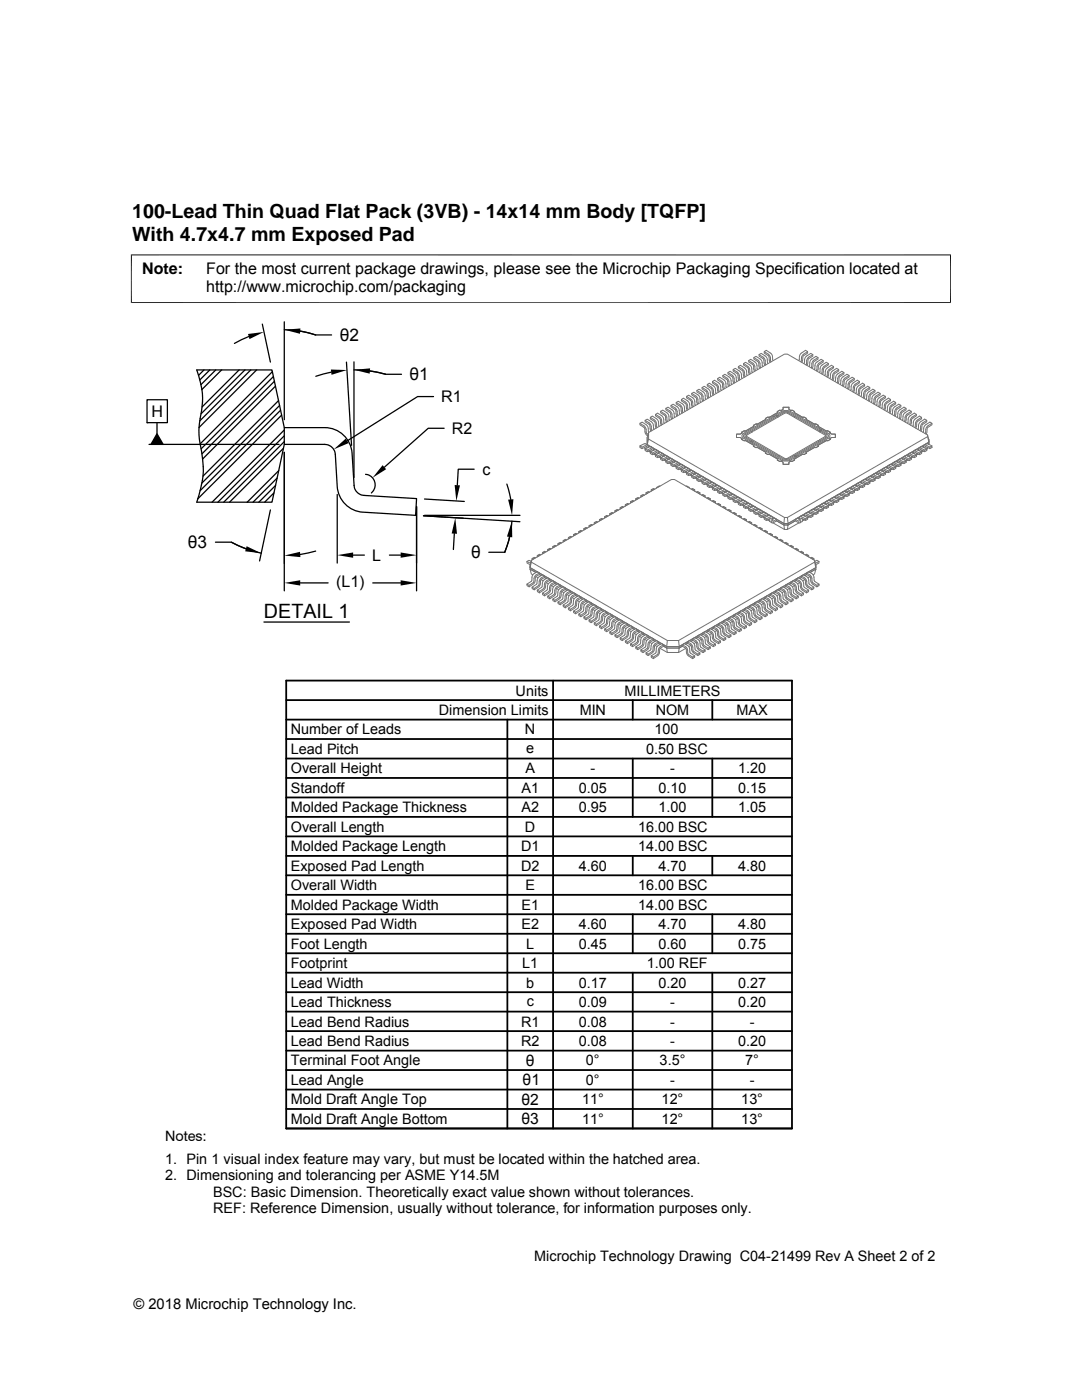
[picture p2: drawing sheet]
<svg xmlns="http://www.w3.org/2000/svg" width="216mm" height="279mm" viewBox="0 0 216 279" stroke-linecap="round" stroke-linejoin="round" font-family="sans-serif">
<g fill="none" stroke="#727272" stroke-width=".2">
<path d="M136 79.7l1.1 .8 .2 1.2M137 79.1l1 .8 .4 1.3M138 78.5l.9 .5M138.9 79l.4 .7 .1 .9M139.1 77.9l1 .8 .3 1.3M140.1 77.3l1.1 .8 .3 1.3M140.8 79.7l-.3-1.3-1-.7-.4 .2-.1 .3 1 .7 .2 1.2M141.1 76.7l1.1 .8 .3 1.3M141.9 79.1l-.2-.9-.3-.5-.9-.6-.4 .2v.3l.9 .7 .3 1.2M142.2 76.1l1 .8 .3 1.3M142.9 78.5l-.3-1.2-1.1-.8-.4 .2v.3l.9 .7 .3 1.2M143.2 75.5l.9 .6 .3 .4 .1 1.1"/>
<path d="M143.9 77.9l-.3-1.3-1-.7-.4 .2v.3l.9 .6 .2 1.3M144.2 74.9l1.1 .8 .3 1.3M145 77.3l-.3-1.3-1.1-.7-.4 .2v.3l.9 .6 .3 1.3M145.3 74.3l1 .8 .3 1.3M146 76.8l-.3-1.4-1-.7-.5 .2v.3l1 .8 .2 1.1M146.3 73.7l1 .8 .4 1.3M147 76.1l-.3-1.3-1-.7-.4 .2-.1 .3 1 .7 .2 1.2M147.3 73.2l1.1 .8 .3 1.2M148.1 75.5l-.2-.9-.3-.5-.9-.6-.4 .2v.3l.9 .7 .3 1.2M148.4 72.5l1 .8 .3 1.3M149.1 75l-.2-1.2-.2-.3-1-.6-.4 .3v.2l1 .7 .2 1.2M149.4 71.9l1.1 .8 .2 1.3"/>
<path d="M150.1 74.4l-.3-1.3-1-.8-.4 .2v.3l.9 .6 .2 1.3M150.4 71.4l1.1 .7 .3 1.3M151.2 73.8l-.2-1-.2-.4-1-.7-.4 .2v.3l.9 .7 .3 1.2M151.5 70.8l1 .7 .3 1.3M152.2 73.2l-.3-1.3-1-.8-.5 .3v.2l1 .7 .2 1.2M152.5 70.2l1 .7 .4 1.3M153.2 72.6l-.1-1.1-.2-.3-1-.7-.4 .3-.1 .3 1 .6 .2 1.2M154.3 72l-.3-1.3-1.1-.8-.4 .3v.3l.9 .6 .3 1.2M159.4 72l.3-1.3 1-.8 .4 .3 .1 .3-1 .6-.2 1.2M160.4 72.6l.2-1.1 .3-.4 .9-.6 .4 .3v.3l-.9 .6-.3 1.2M161.1 70.2l-1 .7-.3 1.3M161.5 73.2l.1-1 .3-.5 .9-.6 .4 .3v.2l-.9 .7-.2 1.2"/>
<path d="M162.2 70.8l-1.1 .7-.3 1.3M162.5 73.8l.1-1.1 .3-.3 .9-.7 .5 .2v.3l-1 .8v.7l-.2 .4M163.2 71.4l-1 .7-.3 1.3M163.5 74.4l.2-1.1 .2-.3 1-.7 .4 .2v.3l-.8 .6-.2 .2-.2 1.1M164.3 71.9l-1.1 .8-.3 1.3M164.5 75l.4-1.4 1-.7 .4 .3v.2l-.9 .7-.2 1.2M165.3 72.5l-1.1 .8-.3 1.3M165.6 75.5l.1-.9 .3-.5 .9-.6 .4 .2 .1 .3-1 .7-.2 1.2M166.3 73.2l-1 .7-.3 1.3M166.6 76.1l.2-.9 .3-.5 .9-.6 .4 .2v.3l-1 .7-.2 1.2M167.3 73.7l-1 .8-.3 1.3M167.7 76.8l.1-1 .3-.5 .9-.6 .4 .2v.3l-.9 .7-.2 1.2"/>
<path d="M168.4 74.3l-1.1 .8-.3 1.3M168.7 77.3l.1-1 .3-.4 .9-.6 .5 .2v.3l-.9 .7-.3 1.2M169.4 74.9l-1 .8-.3 1.3M169.7 77.9l.3-1.3 1.1-.7 .4 .2v.3l-1 .8-.2 1.1M170.5 75.5l-1.1 .8-.3 1.3M170.8 78.5l.3-1.3 1-.7 .4 .2v.3l-.9 .7-.2 1.2M171.5 76.1l-1.1 .8-.3 1.3M171.8 79.1l.2-1.1 .2-.3 .9-.6 .4 .2 .1 .3-1 .7-.2 1.2M172.5 76.7l-1 .8-.3 1.3M172.8 79.7l.2-.9 .3-.5 .9-.6 .4 .2v.3l-.9 .7-.3 1.2M173.5 77.3l-1 .8-.3 1.3M174.6 77.9l-1.1 .8-.3 1.3"/>
<path d="M175.6 78.5l-1 .8-.3 1.3M176.7 79.1l-1.1 .8-.3 1.3M177.7 79.7l-1.1 .8-.3 1.2M126.4 100l-.2-.1-.4 .2v.2M126.5 100l-.6 .2M126.9 99.5l.1 .1M127.1 99.6l-.3 .2M127.4 99.4l-.1-.1-.4 .2v.2M127.6 99.4l-.7 .3M127.7 89v.3l.4 .2 .8-.4 .2 .3M127.7 84.5l1 .7 .3 1.2 .3 .3M127.9 98.9l.1 .1"/>
<path d="M128.1 89.2l1.1-.4 .1 .5M128.2 99h-.2l-.1 .2M128.5 98.8l-.2-.1-.4 .2v.2M128.6 98.8l-.6 .2M128.7 89.3v.4M128.7 89.6v.3l.4 .2 .9-.4 .1 .3M128.7 83.9l1.1 .7 .3 1.3M128.9 98.3l.2 .1M129.1 87.3v1.5l27.3 15.7M129.2 89.8l1-.4 .2 .5M129.2 88.8l-.6-.3-.9 .5 .4 .2v.3M129.2 98.4h-.2l-.1 .2"/>
<path d="M129.3 89.2h.2M129.4 86.3v1.3l-.3 1.1v-1.4zM129.4 86.3l27.1-15.6h.6l28 16.1 .3 1M129.4 87.6l27.1 15.7M129.5 90l.3 .2v.3l.4 .2 .8-.4 .1 .3M129.5 86.3l-.3-1.3-1.1-.8-.4 .3v.3l.9 .5 .2 1.2 .4 .5M129.5 98.2l-.2-.1-.4 .2v.3M129.6 98.2l-.6 .2M129.7 89.1l.5 .2M129.7 89.9l-.4 .1M129.7 89.9l.1 .4M129.8 83.3l1 .7 .3 1.3"/>
<path d="M129.8 89.2l-1.1 .4 .5 .2-.1 .3M129.9 97.7l.2 .1M130.2 90.4l1-.4 .2 .1v.4M130.2 89.3h.1M130.3 97.9h-.3l-.1 .1M130.4 89.7l.1 .1M130.5 90.6l.3 .2M130.5 85.7l-.1-.9-.4-.6-.8-.5-.5 .2v.3l.9 .6 .3 1.2M130.5 97.6l-.1-.1-.5 .2 .1 .3M130.7 97.6l-.7 .3M130.7 89.7l.5 .2M130.7 90.4l.1 .5"/>
<path d="M130.7 90.5l-.4 .2M130.8 90.8v.3l.4 .2 .9-.4 .1 .3M130.8 82.7l1 .7 .4 1.3M131.2 91l1-.4 .2 .1 .1 .4M131.3 90l-.6-.3-.9 .5 .4 .2v.3M131.3 97.2l-.3 .2M131.4 90.3l.1 .1M131.5 91.2l.3 .2M131.5 85.1l-.3-1.3-1-.8-.4 .3v.3l.9 .6 .2 1.3M131.7 97l-.6 .3M131.7 90.3l.5 .2M131.8 91.1l-.4 .1"/>
<path d="M131.8 91v.5M131.8 91.4v.3l.4 .2 .9-.4h.1v.3M131.8 82.1l.9 .6 .3 .3 .2 1.1M132.2 90.5v.1M132.2 91.6l1.1-.4 .1 .1 .1 .4M132.3 90.6l-.5-.3-1 .5 .4 .2v.3M132.4 91h.2M132.5 91.8l.4 .2v.3l.4 .2 .8-.4 .2 .3M132.6 84.5l-.3-1.3-1.1-.8-.4 .3v.3l.9 .6 .3 1.2M132.8 90.9l.4 .2M132.8 91.6l.1 .5M132.8 91.7l-.4 .1"/>
<path d="M132.9 81.5l1 .7 .3 1.3M133.3 91.1h.1M133.3 92.2l1-.4 .2 .5M133.3 91.2l-.5-.3-1 .5 .4 .2v.3M133.5 91.5l.1 .1M133.6 92.4l.3 .2v.3l.4 .2 .8-.4 .2 .3M133.6 83.9l-.2-1-.2-.4-1-.6-.4 .2v.3l.9 .6 .3 1.2M133.8 91.5l.5 .2M133.8 92.2l.1 .5M133.9 92.3l-.5 .1M133.9 80.9l1 .8 .4 1.3M134.3 91.7h.1"/>
<path d="M134.3 92.8l1.1-.5 .2 .6M134.4 91.8l-.6-.3-.9 .5 .4 .2v.3M134.5 92.1l.1 .1M134.6 93l.3 .2M134.6 83.3l-.3-1.3-1-.7-.4 .2v.3l.9 .8 .2 1.1M134.9 92.1l.4 .2M134.9 92.8v.5M134.9 92.9l-.4 .1M134.9 93.2v.3l.4 .2 .9-.4 .1 .3M134.9 80.3l1.1 .7 .3 1.3M135.3 93.4l1.1-.5 .2 .6M135.4 92.4l-.6-.3-.9 .5 .4 .2v.3"/>
<path d="M135.6 92.7l.1 .1M135.7 93.6l.2 .2M135.7 82.7l-.3-1.3-1.1-.7-.4 .2v.3l.9 .7 .3 1.2M135.9 92.7l.5 .2M135.9 93.5l-.4 .1M135.9 93.4l.1 .5M136 93.8v.3l.4 .2 .8-.4 .2 .3M136 92.7l-1.1 .5 .4 .2v.3M136.4 94l1-.5 .2 .2v.3M136.4 92.9h.1M136.6 93.3l.1 .1M136.7 94.2l.3 .2"/>
<path d="M136.7 82.1l-.1-.9-.4-.6-.9-.5-.4 .2v.3l.9 .6 .3 1.3M136.9 97l.6 .3M136.9 93.3l.5 .2M136.9 94l.1 .5M136.9 94.1l-.4 .1M137 94.4v.3l.4 .2 .8-.4h.2v.3M137.3 97.2l.3 .2M137.4 94.6l1.1-.5 .2 .5M137.5 93.6l-.6-.3-.9 .5 .4 .2v.3M137.6 93.9l.1 .1M137.7 94.8l.3 .2M137.7 81.5l-.2-1.1-.2-.3-.9-.6-.4 .2v.3l.9 .6 .2 1.3"/>
<path d="M137.9 97.6l.6 .3M137.9 93.9l.5 .2M138 94.7l-.4 .1M138 94.6v.5M138 95v.3l.4 .2 .9-.4h.1v.3M138 97.6l.2-.1 .4 .2-.1 .1M138.3 97.9h.2l.1 .1M138.4 94.1h.1M138.5 95.2l1-.5 .2 .6M138.5 94.2l-.5-.3-1 .5 .4 .2v.3M138.6 95.4l.4-.1 .1 .4M138.6 97.7v.3"/>
<path d="M138.6 94.5l.2 .1M138.7 95.4l.3 .2M138.8 80.9l-.3-1.3-1.1-.7-.4 .2v.3l.9 .6 .3 1.3M138.9 98.2l.7 .2M139 94.5l.4 .2M139.1 95.5l-.1 .4 .5 .2 .8-.4 .2 .3M139.1 98.2l.1-.1 .5 .2-.2 .1M139.3 98.4h.3l.1 .2M139.5 94.7h.1M139.5 95.8l1-.5 .2 .5M139.6 94.8l-.6-.3-1 .5 .5 .2-.1 .3M139.7 98.3l-.1 .3"/>
<path d="M139.7 95.1l.1 .1M139.8 96l.3 .2M139.8 80.3l-.3-1.3-1-.7-.5 .2v.3l.9 .7 .3 1.2M140 98.8l.6 .2M140 95.1l.5 .2M140 95.9l-.4 .1M140 95.8l.1 .4M140.1 96.2v.3l.4 .2 .9-.4 .1 .3M140.1 98.8l.2-.1 .4 .2-.2 .1M140.4 99h.2l.1 .2M140.5 95.3h.1M140.5 96.4l1.1-.5 .2 .5"/>
<path d="M140.6 95.4l-.6-.3-.9 .4 .4 .3v.3M140.7 98.9v.2M140.7 95.7l.1 .1M140.8 96.6l.3 .2M141 99.4l.6 .3M141.1 95.7l.4 .2M141.1 96.4v.4M141.1 96.5l-.4 .1M141.1 96.8v.2l.4 .3 .9-.4 .1 .3M141.1 99.4l.2-.1 .4 .2-.1 .1M141.2 95.7l-1.1 .5 .4 .2v.3M141.4 99.6l.3 .2"/>
<path d="M141.5 97l1.1-.5 .2 .2v.3M141.7 97.2l.4-.2 .1 .5M141.7 99.5v.2M141.8 96.3l.1 .1M141.8 97.2l.3 .2M142 100l.7 .2M142.1 96.3l.5 .2M142.2 97.3v.4l.4 .2 .8-.4 .2 .3M142.2 100l.1-.1 .4 .2-.1 .1M142.6 96.5h.1M142.6 97.6l1-.5 .2 .1v.4M142.6 96.6l-.5-.3-1 .5 .4 .2v.3"/>
<path d="M142.7 97.8l.5-.2v.4M142.8 96.9l.1 .1M142.9 97.8l.3 .2M143.1 96.9l.5 .2M143.2 97.9v.4l.4 .2 .8-.4h.2v.3M143.6 97.1h.1M143.6 98.2l1.1-.5 .1 .1v.4M143.7 97.2l-.5-.3-1 .4 .4 .3v.3M143.8 97.5l.1 .1M143.9 98.4l.3 .2M144.1 97.5l.5 .2M144.2 98.2v.4"/>
<path d="M144.2 98.2l-.4 .2M144.2 98.5v.3l.4 .3 .9-.4 .1 .3M144.7 98.8l1-.5 .2 .5M144.7 97.7l-.5-.2-1 .4 .4 .3v.3M144.8 98.1l.2 .1M144.9 99l.4 .1-.1 .3 .5 .3 .8-.4 .2 .2M145.2 98.1l.5 .2M145.2 98.8l.1 .4M145.2 98.8l-.4 .2M145.7 99.4l1-.5 .2 .5M145.8 98.3l-.6-.2-1 .4 .5 .3-.1 .3M145.8 99.6l.4-.2 .1 .4"/>
<path d="M145.9 98.7l.1 .1M146 99.6l.3 .1M146.2 98.7l.5 .2M146.3 99.7v.3l.4 .3 .9-.5 .1 .3M146.7 100l1.1-.5 .2 .5M146.7 98.9h.1M146.8 98.9l-.6-.2-.9 .4 .4 .3v.3M146.9 99.3l.1 .1M147.3 99.3l.4 .2M147.3 100v.4M147.4 99.3l-1.1 .4 .4 .3v.3M147.7 99.5h.1"/>
<path d="M148 99.9h.1M148.3 99.9l.5 .2M150 87.9l.2 .1-.4 .3M150 86l.2 .2-1.2 .6v.3l6.2 3.6-.2 .1-4.8-2.8M150.1 86.2l-.1-.2-1.2 .7a.29 .29 0 0 0-.2 .3 .29 .29 0 0 0 .2 .2l1.2 .7M150.1 88.4l.1-.1 6.1 3.5h1.1l1.2-.7M150.2 85.9l4.8-2.8 .2 .1v-.2l1.2-.7h.8l1.2 .7-.2 .1-1.1-.6-.5-.1-6.2 3.6zM150.2 88.3l-.2 .1 6.1 3.5 .7 .1 .7-.1 1.5-.8-.4-.3-.2 .1M150.4 84.9v.2M152.8 83.6v.1M152.8 83.7l-1.6 .9h-.3l-.5 .3M154.4 83l.2 .1-6.2 3.7v.4l1.4 .8"/>
<path d="M154.5 83.2l-.1-.2-6 3.5a.54 .54 0 0 0-.4 .5 .54 .54 0 0 0 .4 .5l1.4 .8v-.3l.2-.1M155 82.9l1.3-.7 .8-.1 6.4 3.6 .2-.1-6.2-3.6-.7-.1-.7 .1-1.5 .9 .2 .1M155.2 82.2v.1M155.2 82.2l.4-.3h.3l.4-.2v-.4h1.1v.4l.4 .2h.3l.5 .2-.1 .2 1.6 1 .3-.1 .6 .3-.1 .2 1.6 .9h.3l.5 .3v.2l1.6 .9h.3l.5 .3-.1 .1 .3 .2h.8v.7h-.8l-.3 .2 .1 .2-.5 .3-.3-.1-1.6 1v.1l-.5 .3h-.2l-1.7 .9 .1 .2-.6 .3h-.3l-1.6 .9 .1 .2-.5 .3-.3-.1-.4 .2v.5h-1.1v-.5l-.4-.2-.3 .1-.5-.3 .1-.2-1.7-.9h-.3l-.5-.3 .1-.1-1.6-1h-.3l-.6-.3 .1-.1-1.6-1-.3 .1-.5-.3 .1-.2-.4-.2h-.7v-.7h.7l.4-.2-.1-.1 .5-.3h.3l1.6-.9M155.2 82.3l-2.4 1.3M155.2 83l-.2-.1-.2 .1 .2 .1M158.4 90.9l-1.4 .8-.6-.1-1.2-.7 .2-.1-.1 .2M158.4 90.9l.2 .2M158.5 83.3l.1-.2-.2 .1 6.3 3.6v.3l-1.2 .7 .2 .1 1.1-.7a.29 .29 0 0 0 .2-.2 .29 .29 0 0 0-.2-.3l-1.1-.7M158.6 83.1l4.9 2.8v.3l.2-.2M158.6 91.1l.2 .1v-.3l.1 .2M163.3 87.9l.2 .1-4.9 2.8"/>
<path d="M163.4 88.1l-.1-.2-6.2 3.6h-.5l-1.2-.7M163.5 85.9l.2-.1 .2 .1-.2 .1M163.7 85.8l.2-.1-.2 .2M163.9 85.7l1.3 .8a.54 .54 0 0 1 .4 .5 .54 .54 0 0 1-.4 .5l-5.9 3.4-.3-.1 6-3.4a.4 .4 0 0 0 .3-.4 .4 .4 0 0 0-.3-.4l-1.1-.7M165.4 99.9l-.5 .2M165.7 99.9h-.1M165.8 99.5l.7-.2 .8 .4 .4-.1M166.4 100l-.1 .4M166.4 99.3l-.5 .2M166.7 99.4l.2-.5 1.1 .5 .4-.3v.3l-.4 .3-.9-.4-.1 .2M166.8 99.3l-.2 .1M166.9 98.9l.6-.2 .9 .4"/>
<path d="M166.9 100l.1 .3M167 98.9h.1M167.4 98.7l-.4 .2M167.8 98.7l-.1 .1M167.8 98.8l.2-.5 1 .5 .4-.3v.3l-.4 .3-.8-.4-.2 .3M167.8 99.6l-.4-.2v.4M167.9 98.3l.5-.2 1 .4M168 98.3h.1M168 99.4v.3M168.4 98.8l.4 .2M168.4 98.8v.4M168.5 98.1l-.5 .2"/>
<path d="M168.7 99l-.3 .1M168.8 98.1l-.1 .1M168.8 98.2v-.4l.2-.1 1 .5 .5-.3v.4l-.4 .2-.9-.4-.1 .3M168.9 97.7l.6-.2 1 .4M169 98.8v.3M169 97.7h.1M169.5 98.2l-.1 .4M169.5 98.2l.4 .2M169.5 97.5l-.5 .2M169.7 98.4l-.2 .2M169.8 97.5l-.1 .1M169.8 97.6l.1-.4 .2-.1 1 .5 .4-.3v.4l-.4 .2-.9-.4-.1 .3"/>
<path d="M170 97.2l.5-.3 1 .4M170 98.2l.1 .3M170.1 97.1h.1M170.5 96.9l-.4 .2M170.8 97.8l-.3 .2M170.9 96.9l-.1 .1M170.9 97l.2-.5 1 .5 .4-.2v.2l-.4 .3-.8-.4-.2 .3M170.9 97.8l-.4-.2v.4M171 96.6l.6-.3 .9 .5M171.1 97.6v.3M171.1 96.5h.1M171.6 96.3l-.5 .2"/>
<path d="M171.8 97.2l-.3 .2M171.9 96.4l.2-.5 1 .5 .4-.2 .1 .3-.4 .2-.9-.4-.1 .3M171.9 96.3l-.1 .1M171.9 97.2l-.4-.2v.5M172 95.9l.7-.2 .8 .5M172.1 97v.3M172.6 96.5l.4 .1M172.6 96.4l-.1 .4M172.6 95.7l-.5 .2M172.8 96.6l-.2 .2M172.9 95.8l.2-.5 1.1 .5 .4-.3v.4l-.4 .2-.9-.4-.1 .3M173 95.7l-.2 .1"/>
<path d="M173.1 95.4l.6-.3 .9 .4M173.1 96.4l.1 .3M173.2 95.3h.1M173.6 95.8v.4M173.6 95.9l.4 .1M173.7 95.1l-.5 .2M173.8 80.3l.4-1.3 1-.7 .4 .2v.3l-.9 .7-.2 1.2M173.9 96l-.3 .2M174 95.1l-.1 .1M174 95.3l.2-.6 1 .5 .4-.2v.3l-.4 .2-.8-.4-.2 .3M174.1 94.8l.5-.3 1 .5M174.2 94.7h.1"/>
<path d="M174.2 95.8v.3M174.7 94.5l-.5 .2M174.9 80.9l.1-1 .3-.4 .9-.6 .5 .2v.3l-.8 .5-.2 .3-.2 1.1M174.9 95.4l-.3 .2M175 94.6l.2-.5 1 .5 .5-.2v.3l-.4 .2-.9-.4-.1 .3M175 94.5l-.1 .1M175 95.4l-.4-.1v.4M175.1 94.2l.6-.3 1 .5M175.2 95.2v.3M175.7 94.9l-.1 .2M175.7 94.6v.3M175.7 94.7l.4 .1"/>
<path d="M175.7 93.9l-.5 .2M175.9 81.5l.3-1.3 1.1-.7 .4 .2v.3l-.9 .6-.3 1.3M175.9 94.8l-.3 .2M176 93.9l-.1 .1M176 94l.1-.3 .2-.2 1 .5 .4-.2v.3l-.4 .2-.9-.4-.1 .3M176.2 93.6l.5-.3 1 .5M176.2 94.6l.1 .3M176.3 93.5h.1M176.7 94.1l.4 .1M176.7 94v.5M176.7 93.3l-.4 .2M177 82.1l.1-.9 .3-.6 .9-.5 .4 .2v.3l-.9 .6-.3 1.3"/>
<path d="M177 94.2l-.3 .2M177.1 93.5l.2-.6 1 .5 .4-.2v.3l-.4 .2-.8-.4-.2 .3M177.1 93.3l-.1 .1M177.2 93l.6-.3 .9 .5M177.3 94v.3M177.7 93.4v.5M177.7 93.5l.4 .1M177.8 92.7l-.5 .2M178 82.7l.1-.9 .3-.5 .9-.6 .4 .2 .1 .3-1 .7-.2 1.2M178 93.6l-.3 .2M178.1 92.9l.2-.5 1 .4 .4-.2 .1 .3-.5 .2-.9-.4v.3M178.1 92.7l-.1 .1"/>
<path d="M178.2 92.4l.7-.3 .8 .5M178.3 93.4v.3M178.7 80.3l-1 .7-.3 1.3M178.8 92.9l.4 .1M178.8 92.8l-.1 .5M178.8 92.1l-.5 .2M179 83.3l.3-1.3 1.1-.7 .4 .2v.3l-.9 .6-.3 1.3M179 93l-.2 .2M179.1 92.3l.2-.5 1.1 .4 .4-.2v.3l-.4 .2-.9-.4-.1 .3M179.1 92.1l-.1 .1M179.3 91.8l.6-.3 .9 .5M179.3 92.8v.3"/>
<path d="M179.7 80.9l-1 .7-.3 1.4M179.8 92.2l-.1 .5M179.8 92.3l.4 .1M179.8 91.5l-.4 .2M180 83.9l.2-1 .2-.4 1-.6 .4 .2v.3l-.9 .7-.2 1.1M180.1 92.4l-.3 .2M180.2 91.5l-.1 .1M180.2 91.7v-.4l.2-.1 1 .4 .4-.2v.3l-.4 .2-.8-.4-.2 .3M180.3 91.2l.5-.3 1 .5 .3-.2M180.4 91.1h.1M180.4 92.2v.3M180.8 81.5l-1.1 .7-.3 1.3"/>
<path d="M180.8 91.7l.5 .1M180.8 91.6v.5M180.9 90.9l-.5 .2M181.1 84.5l.3-1.3 1-.8 .5 .3v.3l-.9 .6-.3 1.2M181.1 91.8l-.3 .2M181.2 91.1l.1-.4 .2-.1 .9 .4 .5-.2v.3l-.4 .2-.9-.4-.1 .3M181.2 91h-.1M181.3 90.6l.6-.3 1 .5 .3-.2M181.4 91.6v.3M181.4 90.5h.1M181.8 82.1l-1 .7-.3 1.3M181.9 91.1l.4 .1"/>
<path d="M181.9 91l-.1 .5M181.9 90.3l-.5 .3M182.1 85.1l.3-1.3 1.1-.8 .4 .3v.3l-.9 .6-.3 1.2M182.2 90.3l-.1 .1M182.2 90.5l.2-.5 1.1 .4 .4-.2v.3l-.4 .2-.9-.4-.1 .3M182.4 90l.5-.3 1 .5M182.4 91l.1 .3M182.9 82.7l-1.1 .8-.3 1.2M182.9 90.5l.4 .2M182.9 90.4v.5M182.9 89.7l-.4 .2M183.2 85.7l.2-1.1 .2-.4 .9-.5 .4 .2v.3l-.9 .6-.3 1.2"/>
<path d="M183.3 89.9l.2-.5 1 .4 .4-.2v.3l-.4 .2-.8-.4-.2 .3M183.3 89.7l-.1 .1M183.4 89.4l.6-.3 .9 .5M183.5 90.4v.3M183.9 83.3l-1.1 .7-.3 1.3M183.9 89.9l.4 .1M183.9 89.9v.4M184 89.1l-.5 .2M184.2 86.3l.1-.9 .3-.6 .9-.6 .4 .3 .1 .3-1 .6-.2 1.2M184.2 90l-.3 .2M184.3 89.3l.2-.5 1 .4 .4-.2 .1 .3-.5 .2-.8-.4-.1 .3M184.3 89.2h-.1"/>
<path d="M184.4 88.8l.7-.3 .8 .5M184.5 89.8v.3M184.9 83.9l-1 .7-.3 1.3M185 89.3l-.1 .4M185.1 86.8l.3 1.4v-.4M185.1 87.1l-28 16.2 .1 1.2 28.2-16.3M185.1 89.3l-.1 .3M185.4 87.8v.8M185.4 88.6h-.2M185.4 88.6l-.1 .1M185.5 89.2v.3M185.9 84.5l-1 .7-.3 1.3"/>
<path d="M105.1 116.6l.1 .3 .4 .2 .8-.5a1.6 1.6 0 0 0 .4-1.4l.8-.5v-.3l-.4-.3-.9 .6-.3 1.3-.9 .6 .5 .2v.3M105.1 112.1l.8 .3M105.8 112.8v.8M105.8 113.6l1.2 .7M105.8 113.3l27.2 15.7M105.8 113.6l.2 1 .3 .1M106 112l-.4-.2-.5 .3 .1 .3 .6 .3M106 111.8l-.2 1.5zM106 111.8l28-16.1h.6l27.9 16.1 .3 1M106 112.2l27.2 15.6M106.2 117.2v.3l.4 .2 .9-.6 .3-.5 .1-.9 .7-.4v-.3l-.4-.3-.9 .7-.2 1.1-.9 .7 .4 .2v.3M106.2 111.5h.1"/>
<path d="M106.5 111.6h-.2l-.1 .2M106.8 111.3l-.2-.1-.4 .3v.2M106.9 111.3l-.6 .3M106.9 115.1l.5 .2M107.2 117.8v.3l.4 .2 .9-.6 .3-.3 .2-1.1 .7-.5v-.3l-.4-.2-.9 .6-.3 1.2-.9 .7 .4 .2v.3M107.2 110.9h.2M107.5 111h-.2l-.1 .2M107.6 114.4l-.7 .4-.3 .3-.1 1.1-.9 .6M107.6 114.7l.4 .2M107.8 110.7l-.2-.1-.4 .3v.2M107.9 110.7l-.6 .3M108 115.7l.4 .2"/>
<path d="M108.2 118.4l.1 .3 .4 .2 .9-.6 .2-.3 .2-1.1 .7-.5v-.3l-.4-.2-.9 .7-.2 1.2-1 .6 .4 .2 .1 .3M108.2 110.3h.2M108.6 110.4l-.4 .2M108.6 115.3l.4 .2M108.6 115l-.9 .6-.2 1.2-.9 .6M108.8 110.1l-.2-.1-.4 .3v.2M109 110.1l-.7 .3M109 116.3l.4 .2M109.3 119v.3l.4 .2 1-.6 .2-.4 .1-1 .8-.4v-.4l-.5-.2-.8 .6-.3 1.2-.9 .7 .4 .2v.3M109.3 109.7h.1M109.6 109.8l-.3 .2M109.7 115.5l-.9 .6-.3 1.4-.9 .5"/>
<path d="M109.7 115.8l.3 .3M109.9 109.5l-.2-.1-.4 .3v.2M110 109.5l-.6 .3M110 116.9l.4 .2M110.3 119.6v.3l.4 .2 .9-.5 .4-.6v-.8l.8-.6v-.3l-.4-.2-.9 .6-.2 1.2-1 .7 .4 .2v.3M110.3 109.1l.2 .1M110.6 109.2h-.2l-.1 .2M110.7 116.1l-.8 .6-.4 1.4-.9 .5M110.7 116.4l.4 .2M110.9 108.9l-.2-.1-.4 .3v.2M111 108.9l-.6 .3M111.1 117.5l.4 .2"/>
<path d="M111.3 108.5l.2 .1M111.7 108.6h-.3l-.1 .2M111.8 117.1l.3 .1M111.8 116.7l-.9 .6-.3 1.3-.9 .6M111.9 108.3l-.1-.1-.5 .3 .1 .2M112.1 108.4l-.7 .2M112.1 118l.4 .3M112.4 107.9l.1 .1M112.7 108h-.2l-.1 .2M112.8 117.3l-.7 .5-.3 .3-.1 1.1-1 .6M112.8 117.6l.3 .2M113 107.7l-.2-.1-.4 .3v.2"/>
<path d="M113.1 107.7l-.6 .3M113.1 118.7l.5 .2M113.4 107.3l.2 .1M113.7 107.4l-.3 .2M113.8 118.2l.4 .2M113.8 117.9l-.7 .4-.3 .4-.1 1.1-.9 .6M114 107.1l-.2-.1-.4 .3v.2M114.1 107.1l-.6 .3M114.2 119.3l.4 .2M114.4 106.7l.2 .1M114.8 106.8l-.4 .2M114.9 118.5l-.8 .5-.3 .4-.1 .9-.9 .7"/>
<path d="M114.9 118.8l.3 .2M115 106.5l-.1-.1-.5 .3v.2M115.2 106.6l-.7 .2M115.2 119.8l.4 .3M115.5 106.1l.1 .1M115.8 106.2l-.3 .2M115.9 119.4l.3 .2M115.9 119.1l-.9 .6-.3 1.4-.9 .5M116.1 105.9h-.2l-.4 .2v.2M116.2 106l-.6 .2M116.5 105.5l.2 .1M116.8 105.6h-.2l-.1 .2"/>
<path d="M116.9 119.7l-.9 .6-.2 1.3-.9 .6M117.1 105.3h-.2l-.4 .2v.2M117.2 105.4l-.6 .2M117.5 104.9l.2 .1M117.9 105h-.3l-.1 .2M118.1 104.8l-.1-.1-.5 .2 .1 .2M118.3 104.8l-.7 .2M118.6 104.3l.1 .1M118.9 104.4h-.2l-.1 .2M119.2 104.2l-.2-.1-.4 .2v.2M119.3 104.2l-.6 .2M119.6 103.7l.2 .1"/>
<path d="M119.9 103.8l-.3 .2M120.2 103.5h-.2l-.4 .2v.2M120.3 103.6l-.6 .2M120.7 103.1l.1 .1M120.9 103.2l-.3 .2M121.2 103l-.1-.1-.4 .2v.2M121.4 103l-.7 .2M121.7 102.5l.1 .1M122 102.6h-.2l-.1 .2M122.3 102.4l-.2-.1-.4 .2v.2M122.4 102.4l-.6 .2M122.7 101.9l.2 .1"/>
<path d="M123 102h-.2l-.1 .2M123.3 101.8l-.2-.1-.4 .2v.2M123.4 101.8l-.6 .2M123.7 101.3l.2 .1M124.1 101.4h-.3l-.1 .2M124.3 101.2l-.1-.1-.5 .2 .1 .2M124.5 101.2l-.7 .2M124.8 100.7l.1 .1M125.1 100.8l-.3 .2M125.4 100.6l-.2-.1-.4 .2v.2M125.5 100.6l-.6 .2M125.8 100.1l.2 .1"/>
<path d="M126.1 100.2l-.3 .2M142.5 100.2l.3 .2M142.7 100.1v.2M143.1 100.6l.6 .2M143.2 100.6l.2-.1 .4 .2-.2 .1M143.5 100.8l.3 .2M143.8 100.7v.2M144.1 101.2l.6 .2M144.2 101.2l.2-.1 .4 .2-.1 .1M144.5 101.4h.2l.1 .2M144.8 101.3v.2M145.1 101.8l.7 .2"/>
<path d="M145.3 101.8l.1-.1 .5 .2-.2 .1M145.5 102h.3l.1 .2M145.9 101.9l-.1 .2M146.2 102.4l.6 .2M146.3 102.4l.2-.1 .4 .2-.2 .1M146.6 102.6h.2l.1 .2M146.9 102.5v.2M147 100.2l.3 .2M147.2 103l.6 .2M147.3 100l-.4 .2M147.3 100.3v.3l.4 .3 .9-.5 .1 .4M147.3 103l.2-.1 .4 .2-.1 .1"/>
<path d="M147.6 103.2l.3 .2M147.7 100.6l1-.5 .3 .2v.3M147.9 103.1v.2M148 100.8l.3 .1M148.2 103.6l.7 .2M148.3 100.6l-.4 .2M148.3 100.6l.1 .4M148.4 100.9v.3l.4 .3 .8-.5 .2 .3M148.4 103.5h.1l.5 .2-.2 .1M148.6 103.8l.4 .2M148.8 100.1h.1M148.8 101.2l1-.5 .2 .1v.4"/>
<path d="M148.8 100.1l-.5-.2-1 .4 .4 .3v.3M149 103.7v.2M149 100.5l.1 .1M149.1 101.4l.3 .1M149.3 104.2l.6 .2M149.3 100.5l.5 .2M149.4 101.2v.4M149.4 101.2l-.5 .2M149.4 101.5v.3l.4 .3 .8-.5 .2 .1v.2M149.4 104.2l.2-.1 .4 .2-.2 .1M149.5 100.5h-.3l-.8 .4 .4 .3v.3M149.7 104.4h.2l.1 .2"/>
<path d="M149.8 100.7h.1M149.8 101.7l1.1-.4 .1 .5M150 104.3v.2M150 101.1l.1 .1M150.1 102l.3 .1M150.3 104.8l.6 .2M150.3 101.1l.5 .2M150.4 101.8l-.4 .2M150.4 101.8v.4M150.4 102.1v.3l.4 .3 .9-.5 .1 .3M150.4 104.8l.2-.1 .4 .2-.1 .1M150.7 105h.2l.1 .2"/>
<path d="M150.8 101.3h.1M150.9 102.4l1-.5 .2 .5M150.9 101.3l-.5-.3-1 .5 .4 .2v.4M151 104.9v.2M151 101.7h.2M151.2 102.6l.3 .1-.1 .3 .5 .3 .8-.5 .2 .3M151.3 105.4l.7 .2M151.4 101.7l.4 .2M151.4 102.4l.1 .4M151.4 102.4l-.4 .2M151.5 105.3h.1l.5 .2-.2 .1M151.6 119.7l.9 .6 .4 1.4 .8 .5 .4-.2v.3l-.4 .2v-.3"/>
<path d="M151.7 105.6h.3l.1 .2M151.9 101.9h.1M151.9 103l1-.5 .2 .5M152 101.9l-.7-.2-.9 .4 .5 .3-.1 .3M152.1 105.5l-.1 .2M152.1 102.3h.1M152.2 103.2l.3 .1M152.4 106l.6 .2M152.4 102.3l.5 .2M152.4 103l-.4 .2M152.4 103l.1 .4M152.5 103.3v.3l.4 .3 .9-.5 .1 .8 .2 .2 .9-.5v-.2"/>
<path d="M152.5 105.9h.2l.4 .2-.2 .1M152.6 102.3l-1.1 .4 .4 .3v.3M152.7 119.1l.8 .6 .4 1.4 .8 .5 .5-.2-.1 .2-.4 .3v-.3M152.7 119.4l-.4 .2M152.8 106.2l.3 .2M152.9 103.5l1.1-.4 .1 .2 .1 .7 .8-.3-.4-.3-.4 .2M152.9 102.4v.1M153.1 106.1v.2M153.1 102.9h.1M153.2 103.8l.3 .1M153.4 119.8l-.4 .3M153.4 106.6l.6 .2"/>
<path d="M153.4 102.8l.5 .3M153.5 103.6v.4l.5 .3M153.5 103.6l-.4 .2M153.5 106.5l.2-.1 .4 .3-.1 .1M153.7 118.5l.9 .6 .3 1.3 .9 .6 .4-.2v.3l-.4 .2v-.3M153.7 118.8l-.3 .2M153.8 106.8l.3 .2M153.9 103v.1M154 103.1l-.5-.3-1 .5 .4 .2v.4M154.1 106.7v.2M154.1 103.5h.2M154.2 104.4l2.3 1.3"/>
<path d="M154.4 119.3l-.4 .2M154.4 107.1l.7 .3M154.6 107.1l.1-.1 .5 .3-.2 .1M154.7 117.9l.7 .4 .3 .4 .3 1.2 .8 .5 .4-.2v.3l-.4 .2v-.3M154.7 118.2l-.3 .2M154.8 107.4l.4 .2M155 103.9l1.4 .9M155.2 107.3v.2M155.4 118.7l-.4 .2M155.5 107.7l.6 .3M155.6 107.7l.2-.1 .4 .3-.2 .1M155.8 117.3l.7 .5 .3 .3 .2 1.2 .8 .5 .5-.2-.1 .3-.4 .2v-.3"/>
<path d="M155.8 117.6l-.4 .2M155.9 108h.2l.1 .2M156.2 107.9v.2M156.4 104.5h.8l28.2-16.3-28.2 16.3v.3h-.8zM156.4 104.8h.8l-.1 .9h-.6zM156.5 118l-.5 .3M156.5 108.4l.6 .2M156.6 108.3l.2-.1 .4 .3-.1 .1M156.8 116.7l.9 .6 .3 1.3 .9 .6 .4-.2v.3l-.4 .2v-.3M156.8 117.1l-.4 .1M156.9 108.6h.2l.1 .2M157.1 103.3h-.6l-.1 1.2h.8"/>
<path d="M157.2 108.5v.2M157.5 117.5l-.4 .2M157.5 108.9l.7 .3M157.7 108.9l.1-.1 .5 .3-.2 .1M157.8 116.1l.9 .6 .4 1.4 .8 .5 .4-.2v.3l-.4 .2v-.3M157.8 116.4l-.3 .2M157.9 109.2h.3l.1 .2M158.3 109.1l-.1 .2M158.3 119.6l-1-.7-.1-1-.3-.4-.7-.4-.4 .2v.3l.7 .5 .3 1.3 1 .7M158.5 116.9l-.4 .2M158.6 109.5l.6 .3M158.7 103.9l-1.5 .9"/>
<path d="M158.7 109.5l.2-.1 .4 .3h-.2M158.9 115.5l.9 .6 .3 1.4 .9 .5 .4-.2-.1 .3-.4 .2 .1-.3M158.9 115.8l-.4 .3M159 109.8l.3 .2M159.3 119l-.9-.6-.2-1.1-.3-.4-.7-.4-.4 .2v.4l.8 .4 .2 1.3 1.1 .7M159.3 109.7v.2M159.4 104.4l-2.3 1.3M159.5 103.6l-.4-.2-.4 .3v.2l.9 .5 .1-.2 .1-.8 1 .5 .4-.3-.1-.3-.4 .2-1-.4-.2 .2-.1 .7-.7-.3M159.5 103.5h-.1M159.6 116.3l-.4 .2M159.6 110.1l.6 .3M159.6 103.1l.6-.3 .9 .5"/>
<path d="M159.7 103v.1M159.7 110.1l.2-.1 .4 .3h-.1M159.9 115l.9 .6 .3 1.3 .9 .5 .4-.2v.3l-.4 .2v-.3M159.9 115.3l-.3 .2M160 110.4l.3 .2M160.2 103.6l.4 .2M160.2 103.6l-.1 .4-.5 .3M160.2 102.8l-.5 .3M160.3 110.3v.2M160.3 118.4l-.9-.6-.1-1-.3-.4-.7-.5-.5 .2v.3l.8 .5 .3 1.3 1 .7M160.4 103.8l-.3 .1M160.5 103l.2-.5 1.1 .5 .4-.3v.3l-.4 .3-.9-.5-.1 .3"/>
<path d="M160.5 102.9h-.1M160.6 115.7l-.4 .2M160.6 110.7l.6 .3M160.7 102.5l.6-.2 .9 .4M160.7 103.5l.1 .4M160.8 102.4v.1M160.8 110.7l.2-.1 .4 .3h-.2M161 114.4l.6 .4 .3 .3 .3 1.2 .8 .5 .4-.2v.3l-.4 .2v-.3M161 114.7l-.4 .2M161 111h.2l.2 .2M161.2 103l.4 .2M161.2 103v.4"/>
<path d="M161.2 102.3l-.4 .2M161.4 117.8l-1-.7-.1-.8-.3-.6-.7-.4-.4 .2v.3l.7 .5 .3 1.3 1 .7M161.4 110.9v.2M161.5 103.2l-.3 .1M161.6 102.3h-.1M161.6 102.4l.1-.5 1.1 .5 .4-.3v.3l-.4 .3-.8-.5-.2 .3M161.6 115.1l-.4 .2M161.7 111.3l.6 .3M161.7 101.9l.6-.2 .9 .4M161.8 103v.3M161.8 111.3l.2-.1 .4 .3h-.2M162.1 111.6h.2l.1 .2"/>
<path d="M162.2 102.4v.4M162.2 102.4l.4 .2M162.3 101.7l-.5 .2M162.4 111.5v.2M162.4 117.2l-.9-.7-.1-.8-.4-.6-.7-.4-.4 .3v.3l.7 .4 .3 1.2 1.1 .8M162.5 102.6l-.3 .1M162.5 112.2l-27.1 15.6 .1 1.2 27.3-15.7-27.3 15.7v.3h-2.5M162.5 111.8l.3 1.5v-.5M162.6 112l.4-.2 .4 .3-.7 .3M162.6 101.7h-.1M162.6 101.8l.2-.5 1 .4 .5-.2v.3l-.4 .3-.9-.5-.1 .3M162.7 101.3l.6-.3 1 .5 .3-.1"/>
<path d="M162.8 112.8v.8M162.8 113.6l-.3 1-.3 .1M162.8 113.6l-1.2 .7M162.8 101.3h.1M162.8 102.4v.3M163.3 101.8l.4 .2M163.3 101.8l-.1 .4M163.3 101.1l-.5 .2M163.4 116.6l-.9-.6-.1-.9-.3-.6-.7-.4-.4 .3v.3l.7 .5 .1 .8 .2 .4 1 .7M163.4 112.1v.3l-.6 .3M163.5 102l-.2 .1M163.6 101.1l-.1 .1"/>
<path d="M163.6 101.2l.1-.4 .2-.1 1 .5 .4-.3v.3l-.4 .3-.9-.5-.1 .3M163.8 100.7l.5-.2 1 .4M163.8 101.7l.1 .4M163.9 100.7h.1M164.3 101.2v.4M164.3 101.2l.4 .2M164.3 100.5l-.4 .2M164.7 100.5l-.1 .1M164.7 100.6v-.4l.2-.1 1 .5 .4-.3v.3l-.4 .3-.9-.5-.1 .4M164.8 100.1l.6-.2 .9 .4M164.9 101.2v.3M165.3 100.6v.4"/>
<path d="M165.3 100.6l.5 .2M165.6 100.8l-.3 .1M165.7 100l.2-.5 1 .5 .4-.3 .1 .3-.4 .3-.9-.5-.1 .3M165.9 100.6v.3M166.4 100l.4 .2M166.6 100.2l-.3 .2M111.3 120.2l.1 .3 .4 .2 .8-.5a1.57 1.57 0 0 0 .4-1.4l.8-.6v-.3l-.4-.2-.9 .7-.3 1.2-.9 .6 .5 .2v.3M112.4 120.8v.3l.4 .2 .9-.6 .3-.5 .1-.9 .8-.5v-.3l-.5-.2-.8 .6-.3 1.2-.9 .7 .4 .2v.3M113.4 121.4v.2l.4 .3 .9-.6 .3-.3 .2-1.1 .7-.5v-.3l-.4-.2-.9 .6-.3 1.3-.9 .6 .4 .2v.3M114.4 122v.3l.5 .2 .8-.5a1.61 1.61 0 0 0 .4-1.4l.8-.6v-.3l-.4-.2-.9 .6-.2 1.2-1 .7 .5 .2v.3M115.5 122.6v.3l.4 .2 .8-.5 .4-.4 .1-1.1 .8-.5v-.3l-.5-.2-.8 .5-.3 1.3-.9 .7 .4 .2v.3M116.2 120.4l.4 .3"/>
<path d="M116.5 123.1v.3l.4 .3 .9-.6a1.6 1.6 0 0 0 .4-1.3l.8-.6v-.3l-.4-.2-.9 .6-.3 1.3-.9 .5 .4 .3v.3M116.9 120l.4 .2M117.3 121l.4 .3M117.5 123.7l.1 .3 .4 .3 .9-.6 .3-.6 .1-.8 .7-.5v-.3l-.4-.2-.9 .6-.2 1.2-1 .6 .5 .3v.3M118 120.6l.3 .2M118 120.3l-.9 .6-.3 1.3-.9 .6M118.3 121.6l.4 .3M118.6 124.3v.3l.4 .3 .9-.6 .3-.6 .1-.8 .8-.5v-.3l-.4-.2-.9 .5-.3 1.3-.9 .6 .4 .3v.3M119 120.9l-.7 .4-.3 .4-.1 1-1 .7M119 121.2l.3 .2M119.3 122.2l.5 .3M119.6 124.9v.3l.4 .3 .9-.6 .3-.4 .1-1 .8-.5v-.3l-.4-.2-.9 .6-.3 1.2-.9 .6 .4 .3v.3"/>
<path d="M120 121.8l.4 .2M120 121.5l-.9 .7-.2 1.2-.9 .6M120.4 122.8l.4 .3M120.7 125.5v.3l.4 .3 .9-.7 .3-.4 .1-.9 .7-.5v-.3l-.4-.2-.8 .5-.3 1.3-.9 .6 .4 .3v.3M121.1 122.1l-.9 .6-.4 1.3-.8 .6M121.1 122.4l.3 .2M121.4 123.4l.4 .3M121.7 126.1v.3l.4 .3 .8-.6 .4-.6 .1-.8 .8-.5v-.3l-.5-.2-.8 .5-.3 1.3-.9 .6 .4 .3v.3M122.1 123l.3 .2M122.1 122.7l-.9 .6-.3 1.3-.9 .6M122.4 124l.5 .3M122.7 126.7v.3l.4 .3 .9-.6a1.57 1.57 0 0 0 .4-1.3l.8-.6v-.3l-.4-.3-.9 .7-.3 1.3-.9 .5 .4 .3v.3"/>
<path d="M123.1 123.3l-.9 .6-.3 1.3-.8 .6M123.1 123.6l.4 .2M123.5 124.6l.4 .3M123.7 127.3l.1 .3 .4 .2 .9-.5 .3-.6 .1-.8 .7-.5v-.3l-.4-.2-.9 .5-.2 1.3-1 .6 .5 .3v.2M124.2 124.2l.3 .2M124.2 123.9l-.8 .4-.2 .4-.2 1-.9 .7M124.5 125.2l.4 .3M124.8 127.9v.3l.4 .3 .9-.6 .2-.4 .2-1.1 .8-.4v-.3l-.4-.2-1 .6-.2 1.2-.9 .6 .4 .3v.3M125.2 124.5l-.7 .4-.3 .4-.1 1-1 .7M125.2 124.8l.3 .2M125.5 125.8l.5 .3M125.8 128.5v.3l.4 .3 .9-.6a1.61 1.61 0 0 0 .4-1.3l.8-.6v-.3l-.4-.3-.9 .7-.3 1.2-.9 .6 .4 .3v.3"/>
<path d="M126.2 125.1l-.9 .7-.2 1.1-.9 .7M126.2 125.4l.4 .2M126.6 126.4l.4 .3M126.9 129.1v.3l.4 .2 .8-.5 .3-.4 .2-1 .7-.5v-.3l-.4-.3-.8 .6-.4 1.4-.8 .5 .4 .2v.3M127.3 125.7l-.9 .6-.4 1.3-.8 .6M127.3 126l.3 .2M127.6 127l.4 .3M127.9 129.7v.3l.4 .2 .8-.5 .4-.6 .1-.8 .8-.5v-.3l-.5-.3-.8 .6-.3 1.3-.9 .6 .4 .2v.3M128.3 126.3l-.9 .6-.3 1.3-.9 .6M128.3 126.6l.4 .2M128.6 127.6l.5 .2M128.9 130.3v.3l.4 .2 .9-.6 .4-.5v-.8l.8-.5v-.3l-.4-.3-1 .7-.2 1.2-.9 .6 .4 .3v.2"/>
<path d="M129.3 126.9l-.8 .5-.4 1.4-.8 .5M129.3 127.2l.4 .2M129.7 128.2l.4 .2M129.9 130.9l.1 .3 .4 .2 .9-.5 .3-.6 .1-.9 .7-.4v-.3l-.4-.3-.9 .6-.2 1.3-1 .6 .5 .2v.3M130.4 127.5l-.8 .4-.2 .4-.2 1-.9 .6M130.4 127.8l.3 .2M130.7 128.8l.4 .2M131.4 128.1l-.9 .6-.3 1.2-.9 .7M131.4 128.4l.3 .2M131.7 129.4l1.5 .8M132.4 128.7l-.8 .5-.3 1.3-.9 .6M132.4 129l.6 .3"/>
<path d="M133 129.3h2.5l-.1 .9h-2.2zM135.4 127.8h-2.2l-.2 1.2h2.5h-2.5v.3M136.1 128.7l.9 .6 .4 1.3 .8 .5 .4-.2v.3l-.4 .2v-.3M136.1 129l-.6 .3M136.8 129.4l-1.4 .8M137.2 128.1l.9 .6 .3 1.3 .8 .6 .5-.3-.1 .3-.4 .2v-.2M137.2 128.4l-.4 .2M137.9 128.8l-.5 .2M138.2 127.5l.7 .4 .3 .4 .2 1.1 .9 .5 .4-.2v.3l-.4 .2v-.3M138.2 127.8l-.3 .2M138.6 130.9l-.9-.6-.1-.9-.3-.6-.8-.4-.4 .3v.3l.8 .4 .3 1.3 1 .7M138.9 128.2l-.4 .2"/>
<path d="M139.2 126.9l.9 .5 .3 1.4 .9 .5 .4-.2v.3l-.4 .2v-.3M139.2 127.2l-.3 .2M139.7 130.3l-1-.6-.1-.9-.3-.6-.7-.4-.4 .3v.3l.8 .5v.8l.2 .4 1 .7M139.9 127.6l-.4 .2M140.3 126.3l.9 .6 .3 1.3 .8 .6 .4-.3v.3l-.4 .3v-.3M140.3 126.6l-.4 .2M140.7 129.7l-.9-.6-.1-.9-.4-.5-.7-.5-.4 .3v.3l.8 .5 .2 1.2 1.1 .7M141 127l-.5 .3M141.3 125.7l.9 .6 .3 1.3 .9 .6 .4-.3v.3l-.4 .3v-.3M141.3 126l-.4 .2M141.7 129.1l-.9-.6-.2-1.1-.2-.3-.7-.5-.5 .3v.3l.8 .5 .2 1.2 1.1 .7M142 126.4l-.4 .3"/>
<path d="M142.3 125.1l.9 .6 .4 1.3 .8 .6 .4-.3v.3l-.4 .2v-.2M142.3 125.4l-.3 .2M142.7 128.5l-.9-.6-.1-1-.2-.4-.8-.5-.4 .3v.3l.8 .6 .2 1.1 1 .8M143 125.8l-.4 .3M143.4 124.5l.7 .4 .3 .4 .2 1.1 .8 .6 .5-.3-.1 .3-.4 .3v-.3M143.4 124.8l-.4 .2M143.8 127.9l-.9-.6-.2-1-.2-.4-.8-.4-.4 .2v.3l.7 .4 .3 1.3 1.1 .8M144.1 125.2l-.5 .3M144.4 123.9l.7 .4 .3 .4 .2 1.1 .9 .6 .4-.3v.3l-.4 .3v-.3M144.4 124.2l-.3 .2M144.8 127.3l-.9-.6-.1-.9-.3-.5-.8-.4-.4 .2v.3l.8 .4 .2 1.3 1.1 .7M145.1 124.6l-.4 .3"/>
<path d="M145.4 123.3l.9 .6 .3 1.3 .9 .6 .4-.3v.3l-.4 .3v-.3M145.4 123.6l-.3 .2M145.9 126.7l-.9-.5-.2-1-.3-.5-.7-.5-.4 .3v.3l.8 .5v.8l.2 .4 1 .8M146.1 124l-.4 .3M146.5 122.7l.9 .6 .3 1.4 .8 .5 .4-.3v.3l-.4 .3v-.3M146.5 123l-.4 .2M146.9 126.1l-1-.6-.1-1.1-.3-.3-.7-.4-.4 .2v.3l.8 .5 .2 1.2 1.1 .8M147.2 123.4l-.5 .3M147.5 122.1l.9 .6 .3 1.3 .9 .6 .4-.3v.3l-.4 .3v-.3M147.5 122.4l-.3 .2M147.9 125.5l-.8-.5-.3-1.2-.3-.4-.6-.3-.5 .2v.3l.8 .5 .3 1.2 1 .8M148.2 122.8l-.4 .3"/>
<path d="M148.5 121.5l1 .7 .3 1.2 .8 .6 .4-.3v.3l-.4 .3v-.3M148.5 121.8l-.3 .2M148.9 124.9l-.9-.6-.1-1-.2-.3-.8-.5-.4 .2v.3l.7 .4 .3 1.3 1 .8M149.2 122.2l-.4 .3M149.6 120.9l.7 .4 .3 .4 .2 1.2 .8 .5 .5-.3-.1 .3-.4 .3v-.3M149.6 121.2l-.4 .2M150 124.3l-.9-.6-.1-.8-.4-.6-.7-.4-.4 .2v.3l.7 .5 .3 1.2 1.1 .8M150.3 121.6l-.5 .3M150.6 120.3l.7 .4 .3 .4 .2 1.1 .9 .6 .4-.2v.3l-.4 .2v-.3M150.6 120.6l-.3 .2M151 123.7l-.9-.6-.1-.8-.3-.6-.8-.4-.4 .2v.3l.8 .5 .2 1.2 1.1 .8M151.3 121l-.4 .3"/>
<path d="M151.6 120l-.3 .2M152.1 123.1l-.9-.5-.2-1-.3-.5-.7-.4-.4 .2v.3l.7 .5 .3 1.2 1 .8M152.3 120.4l-.4 .3M153.1 122.6l-.9-.7-.2-1.1-.3-.3-.7-.4-.4 .2v.3l.8 .5 .2 1.2 1.1 .8M154.1 122l-.9-.7-.1-.9-.3-.4-.7-.5-.5 .2v.3l.8 .6 .3 1.2 1 .7M155.2 121.4l-1-.6-.1-1-.2-.4-.8-.5-.4 .2v.3l.7 .5 .3 1.2 1 .8M156.2 120.8l-.9-.7-.1-.8-.4-.6-.7-.4-.4 .2v.3l.7 .5 .3 1.2 1.1 .8M157.2 120.2l-.9-.6-.1-.9-.3-.6-.7-.4-.5 .2v.3l.8 .6 .1 .8 .1 .3 1.1 .8"/>
</g>
<g fill="none" stroke="#000" stroke-width=".25">
<path d="M29.3 79.8h4.1v4.5h-4.1zM39.3 73.8h15l2.4 11.5v3.4l-2.4 11.5h-15a18.3 18.3 0 0 0 .7-11.5 14.8 14.8 0 0 1 .2-6.8 14.7 14.7 0 0 0-.9-8.1zM40.7 73.8l-1.1 1.1M41.9 73.8l-2 2M43.1 73.8l-3 3M44.2 73.8l-3.9 3.9M47.7 73.8l-7.4 7.4M48.9 73.8l-8.8 8.8M49.6 67.2l-2.8 1.3M50 73.8l-10.1 10.2M51.2 73.8l-11.5 11.5M52.3 64.7l1.7 7.6"/>
<path d="M54.4 74.2l-14.5 14.4M54.6 75.1l-14.5 14.5M54.8 76.1l-14.5 14.5M55 77.1l-14.6 14.5M55.6 79.9l-15.1 15.1M56.7 65.8a19.7 19.7 0 0 1 6.3 1h3.2M56.7 64.2v19.6M59.9 66.1l3.1 .7M66.1 74.3l-3.1 .8M69.1 72.3l1 16.6M70.6 73.8l3.8 .3 2.5 .6M70.6 72.2v23.1"/>
<path d="M73.8 74l3.1 .7M76.9 74.7h3.2M86.5 79.1h-3.2l-14 8.9M29.3 84.3h.1M29.7 88.7h26M31.3 84.3v2.3M31.3 86.6l1.3 2.1h-2.5zM54.7 98.4l-1.9 1.8M55 96.9l-3.4 3.3M55.3 95.4l-4.8 4.8M55.6 93.9l-6.3 6.3M55.8 80.9l-15.5 15.5"/>
<path d="M56 81.9l-16.1 16M56.2 82.8l-16.7 16.7M56.6 89.5l-10.8 10.7M56.7 87l-13.2 13.2M56.7 85.8l-14.4 14.4M56.7 90.3v27.6M56.7 88.1l-12.1 12.1M56.7 85.3h8.1a5.5 5.5 0 0 1 5.5 5.2l.4 6.4a2.09 2.09 0 0 0 1.9 2l10.5 .6-.2 3.3-10.5-.6a5.5 5.5 0 0 1-5.1-5.1l-.4-6.4a2.12 2.12 0 0 0-2.1-2h-8.1M67.3 98.7v13.7M72.9 94.7a2.11 2.11 0 0 1 1.9 1.4 2.11 2.11 0 0 1-.7 2.3M84.7 99.6l7.9 .5M88.6 85.5h-3.2l-8.7 7.7"/>
<path d="M94.6 93.6h-3.2l-.2 3.2M101.1 96.6l.8 3.1M43 108.2h3.2l2.9 1.3M46.2 108.2l3.5 1.5 2.4 .7M54 101.8l-2.2 10.2M59.9 116.3h5.6M63 110l-3.1 .7M70.5 110.8h2.2M74.4 116.3h5.5M77.7 110.8h2.2M83.1 101.1v16.8M84.5 102.9l19.2 1.2"/>
<path d="M84.7 102.8h19.1M90.7 106.5l-.2 3.2M97.5 110.2h3.2M101.7 107.2l-1 3M102.2 104a20.1 20.1 0 0 1-1.5 6.2M52.7 124.1h17"/>
</g>
<path d="M26.1 50.9h163.7M26.2 50.8v9.7M189.7 50.8v9.7M26.1 60.4h163.7" fill="none" stroke="#000" stroke-width=".2"/>
<g fill="#000">
<path d="M49.5 66.7l3.2-.4-2.9 1.4zM56.7 65.8l3.2-.2v1zM66 73.7l3.2 .2-3.1 .9zM70.6 73.8l3.3-.3-.1 1.1zM31.3 86.6l1.3 2.1h-2.5zM66.6 89.7l2.4-2.2 .6 .9zM76.3 92.8l.7 .8-2.7 1.8zM90.7 96.8l1.1 .1-.7 3.1zM101.4 99.7l1-.1-.2 3.2zM49.2 109l2.9 1.4-3.2-.4zM56.7 116.3l3.2-.5v1.1zM56.7 110.9l3.2-.8v1.1z"/>
<path d="M67.3 110.8l3.2-.5v1zM79.9 110.3l3.2 .5-3.2 .5zM79.9 115.8l3.2 .5-3.2 .6zM90.8 103.3l.4 3.2h-1.1zM102.2 104v3.2l-1-.1z"/>
</g>
<g fill="none" stroke="#000" stroke-width=".36">
<path d="M57.1 135.8h100.9v89.4h-100.9zM57.1 139.7h100.9M110.4 135.8v89.4M126.3 139.7v3.9M142.1 139.7v3.9M57.1 143.6h100.9M57.1 147.5h100.9M57.1 155.3h100.9M57.1 159.2h100.9M57.1 151.4h100.9M101.2 143.6v81.6M126.3 151.4v11.6"/>
<path d="M142.1 151.4v11.6M57.1 170.8h100.9M57.1 163h100.9M57.1 166.9h100.9M57.1 174.7h100.9M57.1 178.6h100.9M126.3 170.8v3.9M142.1 170.8v3.9M57.1 182.5h100.9M57.1 186.4h100.9M57.1 198h100.9M57.1 190.2h100.9"/>
<path d="M57.1 194.1h100.9M126.3 182.5v7.7M126.3 194.1v31.1M142.1 182.5v7.7M142.1 194.1v31.1M57.1 205.8h100.9M57.1 209.7h100.9M57.1 201.9h100.9M57.1 213.6h100.9M57.1 217.4h100.9M57.1 221.3h100.9"/>
</g>
<g font-size="3.9">
<text x="26.4" y="43.5">100-Lead Thin Quad Flat Pack (3VB) - 14x14 mm Body [TQFP]</text>
<text x="26.4" y="48">With 4.7x4.7 mm Exposed Pad</text>
<text x="52.7" y="123.3">DETAIL 1</text>
</g>
<g font-size="3.5">
<text x="67.8" y="68.1">θ2</text>
<text x="81.7" y="75.9">θ1</text>
<text x="37.5" y="109.4">θ3</text>
<text x="94" y="111.4">θ</text>
</g>
<g font-size="3.2">
<text x="28.4" y="54.6">Note:</text>
<text x="41.1" y="58.3">http://www.microchip.com/packaging</text>
<text x="41.1" y="54.6">For the most current package drawings, please see the Microchip Packaging Specification located at</text>
<text x="30.2" y="83.2">H</text>
<text x="88" y="80.3">R1</text>
<text x="90.1" y="86.6">R2</text>
<text x="96.3" y="94.8">c</text>
<text x="74.3" y="111.9">L</text>
<text x="67.1" y="117.1">(L1)</text>
</g>
<g font-size="3.1">
<text x="104.9" y="212.7">θ</text>
<text x="104.1" y="220.5">θ2</text>
<text x="104.3" y="216.6">θ1</text>
<text x="104.1" y="224.4">θ3</text>
</g>
<g font-size="2.9">
<text x="87.6" y="142.7">Dimension Limits</text>
<text x="102.9" y="138.8">Units</text>
<text x="115.7" y="142.7">MIN</text>
<text x="124.6" y="138.8">MILLIMETERS</text>
<text x="130.8" y="142.7">NOM</text>
<text x="147" y="142.7">MAX</text>
<text x="58" y="146.6">Number of Leads</text>
<text x="104.8" y="146.6">N</text>
<text x="130.6" y="146.6">100</text>
<text x="58" y="154.3">Overall Height</text>
<text x="58" y="150.5">Lead Pitch</text>
<text x="104.8" y="154.3">A</text>
<text x="105" y="150.2">e</text>
<text x="117.8" y="154.3">-</text>
<text x="128.9" y="150.5">0.50 BSC</text>
<text x="133.7" y="154.3">-</text>
<text x="147.3" y="154.3">1.20</text>
<text x="58" y="158.2">Standoff</text>
<text x="104.1" y="158.2">A1</text>
<text x="115.5" y="158.2">0.05</text>
<text x="131.4" y="158.2">0.10</text>
<text x="147.3" y="158.2">0.15</text>
<text x="58" y="162.1">Molded Package Thickness</text>
<text x="58" y="166">Overall Length</text>
<text x="104.1" y="162.1">A2</text>
<text x="104.8" y="166">D</text>
<text x="115.5" y="162.1">0.95</text>
<text x="127.3" y="166">16.00 BSC</text>
<text x="131.4" y="162.1">1.00</text>
<text x="147.3" y="162.1">1.05</text>
<text x="58" y="173.8">Exposed Pad Length</text>
<text x="58" y="169.9">Molded Package Length</text>
<text x="104" y="173.8">D2</text>
<text x="104" y="169.9">D1</text>
<text x="115.5" y="173.8">4.60</text>
<text x="127.3" y="169.9">14.00 BSC</text>
<text x="131.4" y="173.8">4.70</text>
<text x="147.3" y="173.8">4.80</text>
<text x="58" y="177.7">Overall Width</text>
<text x="104.8" y="177.7">E</text>
<text x="127.3" y="177.7">16.00 BSC</text>
<text x="58" y="185.4">Exposed Pad Width</text>
<text x="58" y="181.5">Molded Package Width</text>
<text x="104" y="181.5">E1</text>
<text x="104" y="185.4">E2</text>
<text x="115.5" y="185.4">4.60</text>
<text x="127.3" y="181.5">14.00 BSC</text>
<text x="131.4" y="185.4">4.70</text>
<text x="147.3" y="185.4">4.80</text>
<text x="58" y="189.3">Foot Length</text>
<text x="105" y="189.3">L</text>
<text x="115.5" y="189.3">0.45</text>
<text x="131.4" y="189.3">0.60</text>
<text x="147.3" y="189.3">0.75</text>
<text x="58" y="197.1">Lead Width</text>
<text x="58" y="193.2">Footprint</text>
<text x="104.2" y="193.2">L1</text>
<text x="105" y="197.1">b</text>
<text x="115.5" y="197.1">0.17</text>
<text x="129.1" y="193.2">1.00 REF</text>
<text x="131.4" y="197.1">0.20</text>
<text x="147.3" y="197.1">0.27</text>
<text x="58" y="201">Lead Thickness</text>
<text x="105.1" y="200.7">c</text>
<text x="115.5" y="201">0.09</text>
<text x="133.7" y="201">-</text>
<text x="147.3" y="201">0.20</text>
<text x="58" y="204.9">Lead Bend Radius</text>
<text x="58" y="208.7">Lead Bend Radius</text>
<text x="104" y="204.9">R1</text>
<text x="104" y="208.8">R2</text>
<text x="115.5" y="204.9">0.08</text>
<text x="115.5" y="208.7">0.08</text>
<text x="133.7" y="204.9">-</text>
<text x="133.7" y="208.7">-</text>
<text x="147.3" y="208.7">0.20</text>
<text x="149.6" y="204.9">-</text>
<text x="58" y="212.6">Terminal Foot Angle</text>
<text x="116.9" y="212.6">0°</text>
<text x="131.6" y="212.6">3.5°</text>
<text x="148.7" y="212.6">7°</text>
<text x="58" y="216.5">Lead Angle</text>
<text x="58" y="220.4">Mold Draft Angle Top</text>
<text x="116.1" y="220.4">11°</text>
<text x="116.9" y="216.5">0°</text>
<text x="132" y="220.4">12°</text>
<text x="133.7" y="216.5">-</text>
<text x="147.9" y="220.4">13°</text>
<text x="149.6" y="216.5">-</text>
<text x="32.9" y="227.6">Notes:</text>
<text x="58" y="224.3">Mold Draft Angle Bottom</text>
<text x="116.1" y="224.3">11°</text>
<text x="132" y="224.3">12°</text>
<text x="147.9" y="224.3">13°</text>
<text x="32.9" y="232.2">1. Pin 1 visual index feature may vary, but must be located within the hatched area.</text>
<text x="32.9" y="235.5">2. Dimensioning and tolerancing per ASME Y14.5M</text>
<text x="42.5" y="238.8">BSC: Basic Dimension. Theoretically exact value shown without tolerances.</text>
<text x="42.5" y="242.2">REF: Reference Dimension, usually without tolerance, for information purposes only.</text>
<text x="106.6" y="251.7">Microchip Technology Drawing C04-21499 Rev A Sheet 2 of 2</text>
<text x="26.6" y="261.3">© 2018 Microchip Technology Inc.</text>
</g>
</svg>
